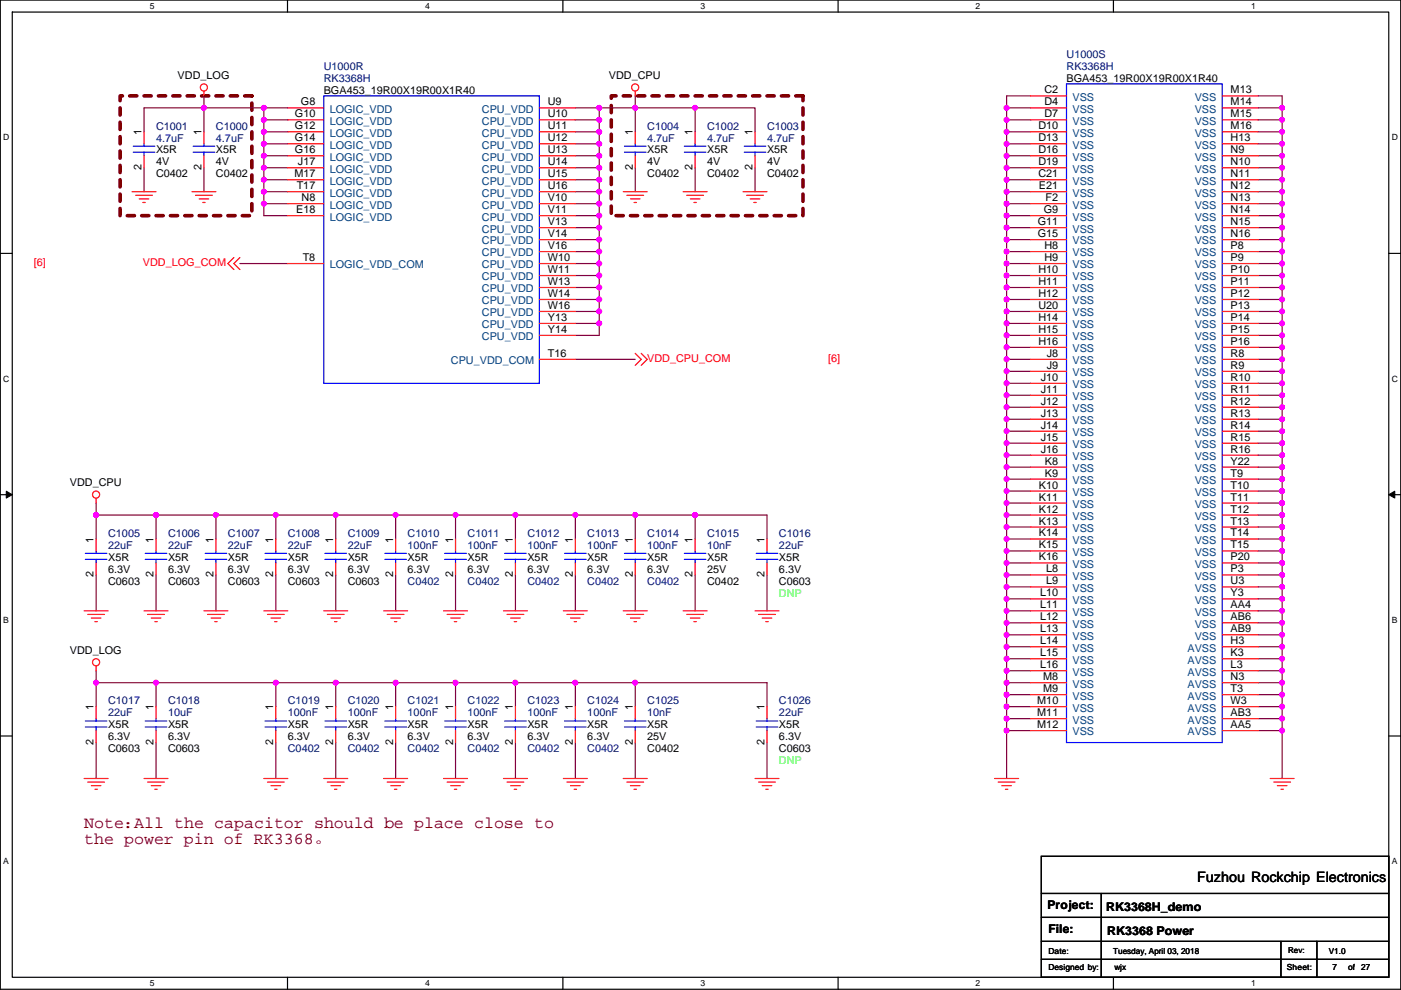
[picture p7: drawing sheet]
<svg xmlns="http://www.w3.org/2000/svg" width="297mm" height="210mm" viewBox="0 0 297 210" stroke-linecap="round" stroke-linejoin="round" font-family="sans-serif">
<path d="M.1 0h296.9v209.8h-296.9zM2.6 2.6h291.8v204.7h-291.8z" fill="none" stroke="#000" stroke-width=".25"/>
<g fill="#fff">
<path d="M31.8 .3h1v2h-1z"/>
<path d="M31.8 207.5h1v2.1h-1z"/>
</g>
<path d="M61 0v2.6M61 207.3v2.5" fill="none" stroke="#000" stroke-width=".25"/>
<g fill="#fff">
<path d="M90.1 .3h1v2h-1z"/>
<path d="M90.1 207.5h1v2.1h-1z"/>
</g>
<path d="M119.3 0v2.6M119.3 207.3v2.5" fill="none" stroke="#000" stroke-width=".25"/>
<g fill="#fff">
<path d="M148.5 .3h1v2h-1z"/>
<path d="M148.5 207.5h1v2.1h-1z"/>
</g>
<path d="M177.7 0v2.6M177.7 207.3v2.5" fill="none" stroke="#000" stroke-width=".25"/>
<g fill="#fff">
<path d="M206.9 .3h1v2h-1z"/>
<path d="M206.9 207.5h1v2.1h-1z"/>
</g>
<path d="M236.1 0v2.6M236.1 207.3v2.5" fill="none" stroke="#000" stroke-width=".25"/>
<g fill="#fff">
<path d="M265.2 .3h1v2h-1z"/>
<path d="M265.2 207.5h1v2.1h-1z"/>
<path d="M.7 28.2h1.3v2h-1.3z"/>
<path d="M295.1 28.2h1.3v2h-1.3z"/>
<path d="M.7 79.3h1.3v2.1h-1.3z"/>
<path d="M295.1 79.3h1.3v2.1h-1.3z"/>
</g>
<path d="M.1 53.7h2.5M294.4 53.7h2.6" fill="none" stroke="#000" stroke-width=".25"/>
<g fill="#fff">
<path d="M.7 130.5h1.2v2h-1.2z"/>
<path d="M295.1 130.5h1.2v2h-1.2z"/>
</g>
<path d="M.1 104.9h2.5M294.4 104.9h2.6" fill="none" stroke="#000" stroke-width=".25"/>
<path d="M1.3 104.2l1.3 .7-1.3 .7zM294.4 104.9l1.3-.7v1.4z" fill="#000" stroke="#000" stroke-width=".21"/>
<g fill="#fff">
<path d="M.7 181.7h1.2v2h-1.2z"/>
<path d="M295.1 181.7h1.2v2h-1.2z"/>
</g>
<path d="M.1 156.1h2.5M294.4 156.1h2.6M220.8 181.6h73.6v25.7h-73.6zM220.8 189.5h73.6M220.8 194.6h73.6M220.8 199.7h73.6M233.5 189.5v17.8M271.6 199.7v7.6M279.2 199.7v7.6M220.8 203.5h73.6" fill="none" stroke="#000" stroke-width=".25"/>
<path d="M25.5 20.3h27.9v25.4h-27.9zM129.6 20.3h40.6v25.4h-40.6z" fill="none" stroke="#800000" stroke-width=".76" stroke-dasharray="1.5 1.5"/>
<g fill="none" stroke="#800040" stroke-width=".25">
<path d="M30.5 35.6v5.1M43.2 20.3v7.7M43.2 35.6v5.1M55.9 25.4v2.6M55.9 35.6h5.1M55.9 22.9h5.1M55.9 25.4h5.1M55.9 28h5.1M55.9 30.5h5.1M55.9 33h5.1M55.9 38.1h5.1M55.9 30.5v2.5"/>
<path d="M55.9 33v2.6M55.9 25.4v-2.5h-25.4v5.1M55.9 28v2.5M55.9 38.1v2.6M55.9 35.6v2.5M122 28h5.1M122 30.5h5.1M122 33h5.1M122 35.6h5.1M122 22.9h5.1M122 38.1h5.1M122 25.4h5.1"/>
<path d="M127.1 25.4v2.6M127.1 22.9v2.5M127.1 35.6v2.5M127.1 38.1v5.1M127.1 28v7.6M127.1 22.9h7.6v5.1M134.7 35.6v5.1M134.7 20.3v2.6h12.7M147.4 22.9v5.1M147.4 35.6v5.1M147.4 22.9h12.7v5.1M160.1 35.6v5.1"/>
<path d="M213.4 28v2.5M213.4 30.5v2.5M213.4 38.1v2.6M213.4 30.5h5.1M213.4 22.9h5.1M213.4 25.4h5.1M213.4 28h5.1M213.4 33h5.1M213.4 38.1h5.1M213.4 33v2.6h5.1M213.4 22.9v2.5M213.4 25.4v2.6"/>
<path d="M213.4 35.6v2.5M218.5 20.3h-5.1v2.6M266.8 38.1h5v2.6M266.8 35.6h5M266.8 20.3h5v2.6M266.8 28h5M266.8 22.9h5M266.8 30.5h5v2.5M266.8 25.4h5M266.8 33h5M271.8 35.6v2.5M271.8 25.4v2.6"/>
<path d="M271.8 28v2.5M271.8 33v2.6M271.8 22.9v2.5M50.9 55.9h10.1M55.9 40.7h5.1M55.9 43.2h5.1M55.9 40.7v2.5M55.9 43.2v2.5h5.1M122 48.3h5.1M122 40.7h5.1M122 43.2h5.1M122 50.8h5.1"/>
<path d="M122 58.4h5.1M122 55.9h5.1M122 53.4h5.1M122 45.7h5.1M127.1 43.2v2.5M127.1 48.3v2.5M127.1 45.7v2.6M127.1 53.4v2.5M127.1 58.4v2.6M127.1 55.9v2.5M127.1 50.8v2.6M213.4 40.7h5.1"/>
<path d="M213.4 40.7v2.5M213.4 48.3v2.5M213.4 50.8v2.6M213.4 43.2v2.5M213.4 58.4v2.6M213.4 45.7v2.6M213.4 55.9v2.5M213.4 50.8h5.1M213.4 43.2h5.1M213.4 45.7h5.1M213.4 48.3h5.1M213.4 53.4h5.1"/>
<path d="M213.4 58.4h5.1M213.4 53.4v2.5h5.1M266.8 50.8h5M266.8 53.4h5M266.8 58.4h5M266.8 55.9h5M266.8 43.2h5M266.8 40.7h5M266.8 48.3h5M266.8 45.7h5M271.8 58.4v2.6M271.8 55.9v2.5"/>
<path d="M271.8 50.8v2.6M271.8 53.4v2.5M271.8 40.7v2.5M271.8 43.2v2.5M271.8 45.7v5.1M122 61h5.1M122 63.5h5.1M122 66.1h5.1M122 68.6h5.1M122 76.2h12.7M127.1 61v5.1M127.1 68.6v2.5h-5.1"/>
<path d="M127.1 66.1v2.5M213.4 71.1v2.6M213.4 78.8v2.5M213.4 76.2v2.6M213.4 73.7v2.5M213.4 61v2.5M213.4 68.6v2.5M213.4 63.5v2.6M213.4 71.1h5.1M213.4 73.7h5.1M213.4 78.8h5.1M213.4 76.2h5.1"/>
<path d="M213.4 63.5h5.1M213.4 61h5.1M213.4 66.1h5.1M213.4 68.6h5.1M213.4 66.1v2.5M266.8 78.8h5M266.8 66.1h5M266.8 63.5h5M266.8 71.1h5M266.8 73.7h5v2.5M266.8 68.6h5M266.8 76.2h5"/>
<path d="M266.8 61h5M271.8 78.8v2.5M271.8 63.5v2.6M271.8 68.6v2.5M271.8 71.1v2.6M271.8 66.1v2.5M271.8 76.2v2.6M271.8 61v2.5M213.4 94v2.5M213.4 81.3v2.5M213.4 88.9v2.6M213.4 94h5.1"/>
<path d="M213.4 81.3h5.1M213.4 83.8h5.1M213.4 86.4h5.1M213.4 88.9h5.1M213.4 91.5v2.5M213.4 99.1v2.5M213.4 96.5v2.6M213.4 83.8v5.1M213.4 91.5h5.1M213.4 99.1h5.1M213.4 96.5h5.1M266.8 94h5v2.5"/>
<path d="M266.8 96.5h5M266.8 99.1h5M266.8 86.4h5v2.5M266.8 81.3h5v2.5M266.8 88.9h5M266.8 83.8h5M266.8 91.5h5M271.8 96.5v2.6M271.8 99.1v5.1M271.8 83.8v2.6M271.8 91.5v2.5M271.8 88.9v2.6"/>
<path d="M20.4 106.7v2.5M20.4 109.2h12.7M20.4 109.2v5.1M33.1 109.2h12.7M33.1 109.2v5.1M45.8 109.2h12.7M45.8 109.2v5.1M58.5 109.2v5.1M58.5 109.2h12.7M71.2 109.2v5.1M71.2 109.2h12.7M83.9 109.2h12.7"/>
<path d="M83.9 109.2v5.1M96.6 109.2v5.1M96.6 109.2h12.7M109.3 109.2v5.1M109.3 109.2h12.7M122 109.2h12.7M122 109.2v5.1M134.7 109.2v5.1M134.7 109.2h12.7M147.4 109.2v5.1M147.4 109.2h15.2v5.1M213.4 101.6h5.1"/>
<path d="M213.4 104.2h5.1M213.4 106.7h5.1M213.4 109.2h5.1M213.4 111.8v2.5M213.4 119.4v2.5M213.4 116.9v2.5M213.4 114.3v2.6M213.4 101.6v2.6M213.4 109.2v2.6M213.4 106.7v2.5M213.4 104.2v2.5M213.4 111.8h5.1"/>
<path d="M213.4 114.3h5.1M213.4 119.4h5.1M213.4 116.9h5.1M266.8 109.2h5M266.8 111.8h5M266.8 116.9h5M266.8 114.3h5M266.8 119.4h5M266.8 101.6h5M266.8 104.2h5M266.8 106.7h5M271.8 116.9v2.5"/>
<path d="M271.8 114.3v2.6M271.8 109.2v2.6M271.8 119.4v2.5M271.8 111.8v2.5M271.8 104.2v2.5M271.8 106.7v2.5M20.4 121.9v7.7M33.1 121.9v7.7M45.8 121.9v7.7M58.5 121.9v7.7M71.2 121.9v7.7M83.9 121.9v7.7"/>
<path d="M96.6 121.9v7.7M109.3 121.9v7.7M122 121.9v7.7M134.7 121.9v7.7M147.4 121.9v7.7M162.6 121.9v7.7M213.4 137.2v2.5M213.4 139.7v2.6M213.4 139.7h5.1M213.4 134.6h5.1M213.4 137.2h5.1M213.4 132.1v2.5"/>
<path d="M213.4 132.1h5.1M213.4 134.6v2.6M213.4 121.9v2.6M213.4 129.6v2.5M213.4 127v2.6M213.4 124.5v2.5M213.4 121.9h5.1M213.4 124.5h5.1M213.4 127h5.1M213.4 129.6h5.1M266.8 139.7h5M266.8 132.1h5"/>
<path d="M266.8 137.2h5M266.8 129.6h5M266.8 134.6h5M266.8 121.9h5M266.8 124.5h5v2.5M266.8 127h5M271.8 139.7v2.6M271.8 127v2.6M271.8 132.1v2.5M271.8 129.6v2.5M271.8 134.6v2.6M271.8 137.2v2.5"/>
<path d="M271.8 121.9v2.6M20.4 157.5v7.6M20.4 142.3v2.5M20.4 144.8v5.1M20.4 144.8h12.7v5.1M33.1 157.5v7.6M33.1 144.8h25.4v5.1M58.5 157.5v7.6M58.5 144.8h12.7M71.2 144.8h25.4M71.2 157.5v7.6M71.2 144.8v5.1"/>
<path d="M83.9 157.5v7.6M83.9 144.8v5.1M96.6 157.5v7.6M96.6 144.8h12.7M96.6 144.8v5.1M109.3 157.5v7.6M109.3 144.8v5.1M109.3 144.8h12.7M122 144.8h12.7M122 144.8v5.1M122 157.5v7.6M134.7 157.5v7.6"/>
<path d="M134.7 144.8v5.1M134.7 144.8h27.9v5.1M162.6 157.5v7.6M213.4 142.3v2.5M213.4 155h5.1M213.4 142.3h5.1M213.4 149.9h5.1M213.4 147.3h5.1M213.4 155v10.1M213.4 147.3v2.6M213.4 152.4v2.6M213.4 149.9v2.5"/>
<path d="M213.4 144.8v2.5M213.4 152.4h5.1M213.4 144.8h5.1M266.8 142.3h5M266.8 147.3h5v2.6M266.8 149.9h5M266.8 144.8h5M266.8 152.4h5M266.8 155h5M271.8 152.4v2.6M271.8 144.8v2.5M271.8 142.3v2.5"/>
<path d="M271.8 149.9v2.5M271.8 155v10.1"/>
</g>
<g fill="#f0f" stroke="#f0f" stroke-width=".25">
<circle cx="55.9" cy="35.6" r=".5"/>
<circle cx="55.9" cy="22.9" r=".5"/>
<circle cx="55.9" cy="33" r=".5"/>
<circle cx="55.9" cy="38.1" r=".5"/>
<circle cx="127" cy="25.4" r=".5"/>
<circle cx="127" cy="43.2" r=".5"/>
<circle cx="127" cy="45.7" r=".5"/>
<circle cx="127" cy="50.8" r=".5"/>
<circle cx="127" cy="48.3" r=".5"/>
<circle cx="127" cy="33" r=".5"/>
<circle cx="127" cy="40.6" r=".5"/>
<circle cx="134.7" cy="22.9" r=".5"/>
<circle cx="127" cy="22.9" r=".5"/>
<circle cx="127" cy="38.1" r=".5"/>
<circle cx="127" cy="35.6" r=".5"/>
<circle cx="127" cy="30.5" r=".5"/>
<circle cx="127" cy="27.9" r=".5"/>
<circle cx="127" cy="55.9" r=".5"/>
<circle cx="127" cy="53.3" r=".5"/>
<circle cx="127" cy="58.4" r=".5"/>
<circle cx="127" cy="63.5" r=".5"/>
<circle cx="127" cy="61" r=".5"/>
<circle cx="127" cy="66" r=".5"/>
<circle cx="127" cy="68.6" r=".5"/>
<circle cx="55.9" cy="25.4" r=".5"/>
<circle cx="55.9" cy="30.5" r=".5"/>
<circle cx="55.9" cy="27.9" r=".5"/>
<circle cx="55.9" cy="40.6" r=".5"/>
<circle cx="55.9" cy="43.2" r=".5"/>
<circle cx="33.1" cy="109.2" r=".5"/>
<circle cx="45.8" cy="109.2" r=".5"/>
<circle cx="20.4" cy="144.8" r=".5"/>
<circle cx="96.6" cy="144.8" r=".5"/>
<circle cx="83.9" cy="144.8" r=".5"/>
<circle cx="71.2" cy="144.8" r=".5"/>
<circle cx="58.5" cy="144.8" r=".5"/>
<circle cx="33.1" cy="144.8" r=".5"/>
<circle cx="20.4" cy="109.2" r=".5"/>
<circle cx="122" cy="109.2" r=".5"/>
<circle cx="109.3" cy="109.2" r=".5"/>
<circle cx="134.7" cy="109.2" r=".5"/>
<circle cx="96.6" cy="109.2" r=".5"/>
<circle cx="213.4" cy="154.9" r=".5"/>
<circle cx="271.8" cy="142.2" r=".5"/>
<circle cx="271.8" cy="144.8" r=".5"/>
<circle cx="271.8" cy="147.3" r=".5"/>
<circle cx="271.8" cy="149.9" r=".5"/>
<circle cx="271.8" cy="152.4" r=".5"/>
<circle cx="271.8" cy="154.9" r=".5"/>
<circle cx="213.4" cy="134.6" r=".5"/>
<circle cx="213.4" cy="132.1" r=".5"/>
<circle cx="213.4" cy="144.8" r=".5"/>
<circle cx="213.4" cy="137.2" r=".5"/>
<circle cx="213.4" cy="142.2" r=".5"/>
<circle cx="213.4" cy="139.7" r=".5"/>
<circle cx="213.4" cy="152.4" r=".5"/>
<circle cx="213.4" cy="149.9" r=".5"/>
<circle cx="213.4" cy="147.3" r=".5"/>
<circle cx="271.8" cy="127" r=".5"/>
<circle cx="271.8" cy="134.6" r=".5"/>
<circle cx="271.8" cy="132.1" r=".5"/>
<circle cx="271.8" cy="137.2" r=".5"/>
<circle cx="271.8" cy="129.5" r=".5"/>
<circle cx="271.8" cy="139.7" r=".5"/>
<circle cx="271.8" cy="116.8" r=".5"/>
<circle cx="271.8" cy="111.8" r=".5"/>
<circle cx="271.8" cy="114.3" r=".5"/>
<circle cx="271.8" cy="119.4" r=".5"/>
<circle cx="271.8" cy="124.5" r=".5"/>
<circle cx="271.8" cy="121.9" r=".5"/>
<circle cx="271.8" cy="96.5" r=".5"/>
<circle cx="271.8" cy="101.6" r=".5"/>
<circle cx="271.8" cy="99.1" r=".5"/>
<circle cx="271.8" cy="104.1" r=".5"/>
<circle cx="271.8" cy="81.3" r=".5"/>
<circle cx="271.8" cy="78.7" r=".5"/>
<circle cx="271.8" cy="109.2" r=".5"/>
<circle cx="271.8" cy="106.7" r=".5"/>
<circle cx="271.8" cy="86.4" r=".5"/>
<circle cx="271.8" cy="83.8" r=".5"/>
<circle cx="271.8" cy="63.5" r=".5"/>
<circle cx="271.8" cy="94" r=".5"/>
<circle cx="271.8" cy="91.4" r=".5"/>
<circle cx="271.8" cy="88.9" r=".5"/>
<circle cx="271.8" cy="71.1" r=".5"/>
<circle cx="271.8" cy="73.7" r=".5"/>
<circle cx="271.8" cy="68.6" r=".5"/>
<circle cx="271.8" cy="66" r=".5"/>
<circle cx="271.8" cy="76.2" r=".5"/>
<circle cx="271.8" cy="58.4" r=".5"/>
<circle cx="271.8" cy="50.8" r=".5"/>
<circle cx="271.8" cy="61" r=".5"/>
<circle cx="271.8" cy="55.9" r=".5"/>
<circle cx="271.8" cy="53.3" r=".5"/>
<circle cx="271.8" cy="38.1" r=".5"/>
<circle cx="271.8" cy="35.6" r=".5"/>
<circle cx="271.8" cy="48.3" r=".5"/>
<circle cx="271.8" cy="43.2" r=".5"/>
<circle cx="271.8" cy="40.6" r=".5"/>
<circle cx="271.8" cy="45.7" r=".5"/>
<circle cx="271.8" cy="30.5" r=".5"/>
<circle cx="271.8" cy="27.9" r=".5"/>
<circle cx="271.8" cy="22.9" r=".5"/>
<circle cx="271.8" cy="33" r=".5"/>
<circle cx="271.8" cy="25.4" r=".5"/>
<circle cx="213.4" cy="121.9" r=".5"/>
<circle cx="213.4" cy="119.4" r=".5"/>
<circle cx="213.4" cy="116.8" r=".5"/>
<circle cx="213.4" cy="124.5" r=".5"/>
<circle cx="213.4" cy="114.3" r=".5"/>
<circle cx="213.4" cy="129.5" r=".5"/>
<circle cx="213.4" cy="127" r=".5"/>
<circle cx="213.4" cy="91.4" r=".5"/>
<circle cx="213.4" cy="101.6" r=".5"/>
<circle cx="213.4" cy="99.1" r=".5"/>
<circle cx="213.4" cy="111.8" r=".5"/>
<circle cx="213.4" cy="96.5" r=".5"/>
<circle cx="213.4" cy="94" r=".5"/>
<circle cx="213.4" cy="109.2" r=".5"/>
<circle cx="213.4" cy="106.7" r=".5"/>
<circle cx="213.4" cy="104.1" r=".5"/>
<circle cx="213.4" cy="71.1" r=".5"/>
<circle cx="213.4" cy="73.7" r=".5"/>
<circle cx="213.4" cy="81.3" r=".5"/>
<circle cx="213.4" cy="78.7" r=".5"/>
<circle cx="213.4" cy="88.9" r=".5"/>
<circle cx="213.4" cy="76.2" r=".5"/>
<circle cx="213.4" cy="86.4" r=".5"/>
<circle cx="213.4" cy="83.8" r=".5"/>
<circle cx="213.4" cy="68.6" r=".5"/>
<circle cx="213.4" cy="66" r=".5"/>
<circle cx="213.4" cy="63.5" r=".5"/>
<circle cx="213.4" cy="43.2" r=".5"/>
<circle cx="213.4" cy="40.6" r=".5"/>
<circle cx="213.4" cy="45.7" r=".5"/>
<circle cx="213.4" cy="48.3" r=".5"/>
<circle cx="213.4" cy="50.8" r=".5"/>
<circle cx="213.4" cy="61" r=".5"/>
<circle cx="213.4" cy="55.9" r=".5"/>
<circle cx="213.4" cy="53.3" r=".5"/>
<circle cx="213.4" cy="58.4" r=".5"/>
<circle cx="213.4" cy="30.5" r=".5"/>
<circle cx="213.4" cy="27.9" r=".5"/>
<circle cx="213.4" cy="33" r=".5"/>
<circle cx="213.4" cy="22.9" r=".5"/>
<circle cx="213.4" cy="38.1" r=".5"/>
<circle cx="213.4" cy="25.4" r=".5"/>
<circle cx="213.4" cy="35.6" r=".5"/>
<circle cx="147.4" cy="22.9" r=".5"/>
<circle cx="43.2" cy="22.9" r=".5"/>
<circle cx="58.5" cy="109.2" r=".5"/>
<circle cx="122" cy="144.8" r=".5"/>
<circle cx="109.3" cy="144.8" r=".5"/>
<circle cx="83.9" cy="109.2" r=".5"/>
<circle cx="71.2" cy="109.2" r=".5"/>
<circle cx="147.4" cy="109.2" r=".5"/>
<circle cx="134.7" cy="144.8" r=".5"/>
</g>
<g fill="none" stroke="#f00" stroke-width=".25">
<path d="M43.2 19.3v1M134.7 19.3v1M30.5 28v2.5M30.5 33v2.6M43.2 28v2.5M43.2 33v2.6M61 22.9h7.6M61 25.4h7.6M61 28h7.6M61 30.5h7.6M61 33h7.6M61 35.6h7.6"/>
<path d="M61 38.1h7.6M114.4 22.9h7.6M114.4 25.4h7.6M114.4 28h7.6M114.4 30.5h7.6M114.4 33h7.6M114.4 35.6h7.6M114.4 38.1h7.6M134.7 28v2.5M134.7 33v2.6M147.4 28v2.5M147.4 33v2.6"/>
<path d="M160.1 28v2.5M160.1 33v2.6M218.5 20.3h7.6M218.5 22.9h7.6M218.5 25.4h7.6M218.5 28h7.6M218.5 30.5h7.6M218.5 33h7.6M218.5 35.6h7.6M218.5 38.1h7.6M259.1 20.3h7.7M259.1 22.9h7.7"/>
<path d="M259.1 25.4h7.7M259.1 30.5h7.7M259.1 28h7.7M259.1 38.1h7.7M259.1 35.6h7.7M259.1 33h7.7M28 40.7h5.1M28.8 41.4h3.5M29.5 42.2h2.1M30.3 42.9h.5M40.7 40.7h5.1M41.5 41.4h3.5"/>
<path d="M42.2 42.2h2.1M43 42.9h.5M49.6 54.6l-1.3 1.3 1.3 1.3M50.9 54.6l-1.3 1.3 1.3 1.3M61 40.7h7.6M61 43.2h7.6M61 45.7h7.6M61 55.9h7.6M114.4 40.7h7.6M114.4 43.2h7.6M114.4 45.7h7.6M114.4 48.3h7.6"/>
<path d="M114.4 50.8h7.6M114.4 53.4h7.6M114.4 55.9h7.6M114.4 58.4h7.6M132.1 40.7h5.1M132.9 41.4h3.6M133.7 42.2h2M134.4 42.9h.5M144.8 40.7h5.1M145.6 41.4h3.6M146.4 42.2h2M147.1 42.9h.5"/>
<path d="M157.5 40.7h5.1M158.3 41.4h3.6M159.1 42.2h2M159.8 42.9h.5M218.5 40.7h7.6M218.5 43.2h7.6M218.5 45.7h7.6M218.5 48.3h7.6M218.5 50.8h7.6M218.5 53.4h7.6M218.5 55.9h7.6M218.5 58.4h7.6"/>
<path d="M259.1 58.4h7.7M259.1 55.9h7.7M259.1 53.4h7.7M259.1 50.8h7.7M259.1 48.3h7.7M259.1 45.7h7.7M259.1 43.2h7.7M259.1 40.7h7.7M114.4 76.2h7.6M114.4 61h7.6M114.4 63.5h7.6M114.4 66.1h7.6"/>
<path d="M114.4 68.6h7.6M114.4 71.1h7.6M134.7 75l1.3 1.2-1.3 1.3M136 75l1.2 1.2-1.2 1.3M218.5 61h7.6M218.5 63.5h7.6M218.5 66.1h7.6M218.5 68.6h7.6M218.5 71.1h7.6M218.5 73.7h7.6M218.5 76.2h7.6M218.5 78.8h7.6"/>
<path d="M259.1 78.8h7.7M259.1 76.2h7.7M259.1 73.7h7.7M259.1 71.1h7.7M259.1 68.6h7.7M259.1 66.1h7.7M259.1 63.5h7.7M259.1 61h7.7M218.5 81.3h7.6M218.5 83.8h7.6M218.5 86.4h7.6M218.5 88.9h7.6"/>
<path d="M218.5 91.5h7.6M218.5 94h7.6M218.5 96.5h7.6M218.5 99.1h7.6M259.1 99.1h7.7M259.1 96.5h7.7M259.1 94h7.7M259.1 91.5h7.7M259.1 88.9h7.7M259.1 86.4h7.7M259.1 83.8h7.7M259.1 81.3h7.7"/>
<path d="M20.4 114.3v2.6M20.4 119.4v2.5M20.4 105.7v1M33.1 114.3v2.6M33.1 119.4v2.5M45.8 114.3v2.6M45.8 119.4v2.5M58.5 114.3v2.6M58.5 119.4v2.5M71.2 114.3v2.6M71.2 119.4v2.5M83.9 114.3v2.6"/>
<path d="M83.9 119.4v2.5M96.6 114.3v2.6M96.6 119.4v2.5M109.3 114.3v2.6M109.3 119.4v2.5M122 114.3v2.6M122 119.4v2.5M134.7 114.3v2.6M134.7 119.4v2.5M147.4 114.3v2.6M147.4 119.4v2.5M162.6 114.3v2.6"/>
<path d="M162.6 119.4v2.5M218.5 101.6h7.6M218.5 104.2h7.6M218.5 106.7h7.6M218.5 109.2h7.6M218.5 111.8h7.6M218.5 114.3h7.6M218.5 116.9h7.6M218.5 119.4h7.6M259.1 119.4h7.7M259.1 116.9h7.7M259.1 114.3h7.7"/>
<path d="M259.1 111.8h7.7M259.1 109.2h7.7M259.1 106.7h7.7M259.1 104.2h7.7M259.1 101.6h7.7M17.8 129.6h5.1M18.6 130.3h3.6M19.4 131.1h2M20.1 131.8h.5M30.5 129.6h5.1M31.3 130.3h3.6M32.1 131.1h2"/>
<path d="M32.8 131.8h.5M43.2 129.6h5.1M44 130.3h3.6M44.8 131.1h2M45.5 131.8h.5M55.9 129.6h5.1M56.7 130.3h3.6M57.5 131.1h2M58.2 131.8h.5M68.6 129.6h5.1M69.4 130.3h3.6M70.2 131.1h2"/>
<path d="M70.9 131.8h.5M81.3 129.6h5.1M82.1 130.3h3.6M82.9 131.1h2M83.6 131.8h.5M94 129.6h5.1M94.8 130.3h3.6M95.6 131.1h2M96.3 131.8h.5M106.7 129.6h5.1M107.5 130.3h3.6M108.3 131.1h2"/>
<path d="M109 131.8h.5M119.4 129.6h5.1M120.2 130.3h3.6M121 131.1h2M121.7 131.8h.5M132.1 129.6h5.1M132.9 130.3h3.6M133.7 131.1h2M134.4 131.8h.5M144.8 129.6h5.1M145.6 130.3h3.6M146.4 131.1h2"/>
<path d="M147.1 131.8h.5M160.1 129.6h5.1M160.8 130.3h3.6M161.6 131.1h2M162.4 131.8h.5M218.5 121.9h7.6M218.5 124.5h7.6M218.5 127h7.6M218.5 129.6h7.6M218.5 132.1h7.6M218.5 134.6h7.6M218.5 137.2h7.6"/>
<path d="M218.5 139.7h7.6M259.1 134.6h7.7M259.1 132.1h7.7M259.1 129.6h7.7M259.1 127h7.7M259.1 124.5h7.7M259.1 121.9h7.7M259.1 137.2h7.7M259.1 139.7h7.7M20.4 149.9v2.5M20.4 155v2.5M20.4 141.2v1.1"/>
<path d="M33.1 149.9v2.5M33.1 155v2.5M58.5 149.9v2.5M58.5 155v2.5M71.2 149.9v2.5M71.2 155v2.5M83.9 149.9v2.5M83.9 155v2.5M96.6 149.9v2.5M96.6 155v2.5M109.3 149.9v2.5M109.3 155v2.5"/>
<path d="M122 149.9v2.5M122 155v2.5M134.7 149.9v2.5M134.7 155v2.5M162.6 149.9v2.5M162.6 155v2.5M218.5 142.3h7.6M218.5 144.8h7.6M218.5 147.3h7.6M218.5 149.9h7.6M218.5 152.4h7.6M218.5 155h7.6"/>
<path d="M259.1 142.3h7.7M259.1 144.8h7.7M259.1 147.3h7.7M259.1 149.9h7.7M259.1 152.4h7.7M259.1 155h7.7M17.8 165.1h5.1M18.6 165.9h3.6M19.4 166.6h2M20.1 167.4h.5M30.5 165.1h5.1M31.3 165.9h3.6"/>
<path d="M32.1 166.6h2M32.8 167.4h.5M55.9 165.1h5.1M56.7 165.9h3.6M57.5 166.6h2M58.2 167.4h.5M68.6 165.1h5.1M69.4 165.9h3.6M70.2 166.6h2M70.9 167.4h.5M81.3 165.1h5.1M82.1 165.9h3.6"/>
<path d="M82.9 166.6h2M83.6 167.4h.5M94 165.1h5.1M94.8 165.9h3.6M95.6 166.6h2M96.3 167.4h.5M106.7 165.1h5.1M107.5 165.9h3.6M108.3 166.6h2M109 167.4h.5M119.4 165.1h5.1M120.2 165.9h3.6"/>
<path d="M121 166.6h2M121.7 167.4h.5M132.1 165.1h5.1M132.9 165.9h3.6M133.7 166.6h2M134.4 167.4h.5M160.1 165.1h5.1M160.8 165.9h3.6M161.6 166.6h2M162.4 167.4h.5M210.9 165.1h5.1M211.6 165.9h3.6"/>
<path d="M212.4 166.6h2M213.2 167.4h.5M269.3 165.1h5.1M270.1 165.9h3.5M270.8 166.6h2.1M271.6 167.4h.5"/>
<circle cx="43.2" cy="18.5" r=".76"/>
<circle cx="134.7" cy="18.5" r=".76"/>
<circle cx="20.4" cy="104.9" r=".76"/>
<circle cx="20.4" cy="140.5" r=".76"/>
</g>
<g fill="none" stroke="#00f" stroke-width=".25">
<path d="M226.1 17.8h33v139.7h-33zM28.3 32.3h4.5M28.3 31h4.5M30.5 30.5v.5M30.5 32.3v.7M41 32.3h4.5M41 31h4.5M43.2 32.3v.7M43.2 30.5v.5M68.6 20.3h45.8v61h-45.8zM132.4 32.3h4.6M132.4 31h4.6"/>
<path d="M134.7 30.5v.5M134.7 32.3v.7M145.1 32.3h4.6M145.1 31h4.6M147.4 30.5v.5M147.4 32.3v.7M157.8 32.3h4.6M157.8 31h4.6M160.1 30.5v.5M160.1 32.3v.7M18.1 118.6h4.6M18.1 117.4h4.6"/>
<path d="M20.4 116.9v.5M20.4 118.6v.8M30.8 118.6h4.6M30.8 117.4h4.6M33.1 116.9v.5M33.1 118.6v.8M43.5 118.6h4.6M43.5 117.4h4.6M45.8 116.9v.5M45.8 118.6v.8M56.2 118.6h4.6M56.2 117.4h4.6"/>
<path d="M58.5 116.9v.5M58.5 118.6v.8M68.9 118.6h4.6M68.9 117.4h4.6M71.2 116.9v.5M71.2 118.6v.8M81.6 118.6h4.6M81.6 117.4h4.6M83.9 116.9v.5M83.9 118.6v.8M94.3 118.6h4.6M94.3 117.4h4.6"/>
<path d="M96.6 116.9v.5M96.6 118.6v.8M107 118.6h4.6M107 117.4h4.6M109.3 116.9v.5M109.3 118.6v.8M119.7 118.6h4.6M119.7 117.4h4.6M122 116.9v.5M122 118.6v.8M132.4 118.6h4.6M132.4 117.4h4.6"/>
<path d="M134.7 116.9v.5M134.7 118.6v.8M145.1 118.6h4.6M145.1 117.4h4.6M147.4 116.9v.5M147.4 118.6v.8M160.3 118.6h4.6M160.3 117.4h4.6M162.6 116.9v.5M162.6 118.6v.8M18.1 154.2h4.6M18.1 152.9h4.6"/>
<path d="M20.4 152.4v.5M20.4 154.2v.8M30.8 154.2h4.6M30.8 152.9h4.6M33.1 152.4v.5M33.1 154.2v.8M56.2 154.2h4.6M56.2 152.9h4.6M58.5 152.4v.5M58.5 154.2v.8M68.9 154.2h4.6M68.9 152.9h4.6"/>
<path d="M71.2 152.4v.5M71.2 154.2v.8M81.6 154.2h4.6M81.6 152.9h4.6M83.9 152.4v.5M83.9 154.2v.8M94.3 154.2h4.6M94.3 152.9h4.6M96.6 152.4v.5M96.6 154.2v.8M107 154.2h4.6M107 152.9h4.6"/>
<path d="M109.3 152.4v.5M109.3 154.2v.8M119.7 154.2h4.6M119.7 152.9h4.6M122 152.4v.5M122 154.2v.8M132.4 154.2h4.6M132.4 152.9h4.6M134.7 152.4v.5M134.7 154.2v.8M160.3 154.2h4.6M160.3 152.9h4.6"/>
<path d="M162.6 152.4v.5M162.6 154.2v.8"/>
</g>
<g font-size="3.5" fill="#800000">
<text x="17.8" y="175.6">Note：</text>
<text x="17.8" y="179.1">the power pin of RK3368。</text>
<text x="28.4" y="175.6">All the capacitor should be place close to</text>
</g>
<text font-size="3" x="253.8" y="187.2">Fuzhou Rockchip Electronics</text>
<g font-size="2.5">
<text x="222.1" y="192.9">Project:</text>
<text x="222.3" y="198">File:</text>
<text x="234.5" y="193.1">RK3368H_demo</text>
<text x="234.8" y="198.2">RK3368 Power</text>
</g>
<g font-size="2.3">
<text x="37.7" y="16.8">VDD_LOG</text>
<text x="129.1" y="16.8">VDD_CPU</text>
<text x="226.1" y="17.3">BGA453_19R00X19R00X1R40</text>
<text x="63.8" y="22.4">G8</text>
<text x="68.6" y="19.9">BGA453_19R00X19R00X1R40</text>
<text x="116.1" y="22.4">U9</text>
<text x="221.4" y="19.8">C2</text>
<text x="221.4" y="22.4">D4</text>
<text x="260.9" y="19.8">M13</text>
<text x="260.9" y="22.4">M14</text>
<text x="30" y="28.7" transform="rotate(-90 30 28.7)">1</text>
<text x="42.7" y="28.7" transform="rotate(-90 42.7 28.7)">1</text>
<text x="62.5" y="24.9">G10</text>
<text x="62.5" y="27.4">G12</text>
<text x="62.5" y="30">G14</text>
<text x="116.1" y="24.9">U10</text>
<text x="116.1" y="27.4">U11</text>
<text x="116.1" y="30">U12</text>
<text x="134.2" y="28.7" transform="rotate(-90 134.2 28.7)">1</text>
<text x="146.9" y="28.7" transform="rotate(-90 146.9 28.7)">1</text>
<text x="159.6" y="28.7" transform="rotate(-90 159.6 28.7)">1</text>
<text x="220.2" y="27.4">D10</text>
<text x="220.2" y="30">D13</text>
<text x="221.4" y="24.9">D7</text>
<text x="260.9" y="24.9">M15</text>
<text x="260.9" y="30">H13</text>
<text x="260.9" y="27.4">M16</text>
<text x="33.1" y="32.6">X5R</text>
<text x="33.1" y="35.1">4V</text>
<text x="45.8" y="32.6">X5R</text>
<text x="45.8" y="35.1">4V</text>
<text x="62.5" y="32.5">G16</text>
<text x="63.2" y="35.1">J17</text>
<text x="116.1" y="32.5">U13</text>
<text x="116.1" y="35.1">U14</text>
<text x="137.2" y="32.6">X5R</text>
<text x="137.2" y="35.1">4V</text>
<text x="149.9" y="32.6">X5R</text>
<text x="149.9" y="35.1">4V</text>
<text x="162.6" y="32.6">X5R</text>
<text x="162.6" y="35.1">4V</text>
<text x="220.2" y="32.5">D16</text>
<text x="220.2" y="35.1">D19</text>
<text x="260.9" y="35.1">N10</text>
<text x="260.9" y="32.5">N9</text>
<text x="30" y="36.1" transform="rotate(-90 30 36.1)">2</text>
<text x="33.1" y="37.6">C0402</text>
<text x="42.7" y="36.1" transform="rotate(-90 42.7 36.1)">2</text>
<text x="45.8" y="37.6">C0402</text>
<text x="62.4" y="37.6">M17</text>
<text x="62.9" y="40.1">T17</text>
<text x="116.1" y="37.6">U15</text>
<text x="116.1" y="40.1">U16</text>
<text x="134.2" y="36.1" transform="rotate(-90 134.2 36.1)">2</text>
<text x="137.2" y="37.6">C0402</text>
<text x="146.9" y="36.1" transform="rotate(-90 146.9 36.1)">2</text>
<text x="149.9" y="37.6">C0402</text>
<text x="159.6" y="36.1" transform="rotate(-90 159.6 36.1)">2</text>
<text x="162.6" y="37.6">C0402</text>
<text x="220.2" y="37.6">C21</text>
<text x="220.3" y="40.1">E21</text>
<text x="260.9" y="40.1">N12</text>
<text x="260.9" y="37.6">N11</text>
<text x="62.8" y="45.2">E18</text>
<text x="63.9" y="42.7">N8</text>
<text x="116.1" y="42.7">V10</text>
<text x="116.1" y="45.2">V11</text>
<text x="116.1" y="47.8">V13</text>
<text x="220" y="47.8">G11</text>
<text x="221.3" y="45.2">G9</text>
<text x="221.7" y="42.7">F2</text>
<text x="260.9" y="47.8">N15</text>
<text x="260.9" y="45.2">N14</text>
<text x="260.9" y="42.7">N13</text>
<text x="116.1" y="50.3">V14</text>
<text x="116.1" y="52.8">V16</text>
<text x="220" y="50.3">G15</text>
<text x="221.4" y="52.8">H8</text>
<text x="260.9" y="52.8">P8</text>
<text x="260.9" y="50.3">N16</text>
<text x="64.2" y="55.4">T8</text>
<text x="116.1" y="55.4">W10</text>
<text x="116.1" y="57.9">W11</text>
<text x="220.2" y="57.9">H10</text>
<text x="221.4" y="55.4">H9</text>
<text x="260.9" y="57.9">P10</text>
<text x="260.9" y="55.4">P9</text>
<text x="116.1" y="60.5">W13</text>
<text x="116.1" y="63">W14</text>
<text x="116.1" y="65.5">W16</text>
<text x="220.2" y="60.5">H11</text>
<text x="220.2" y="63">H12</text>
<text x="220.2" y="65.5">U20</text>
<text x="260.9" y="65.5">P13</text>
<text x="260.9" y="63">P12</text>
<text x="260.9" y="60.5">P11</text>
<text x="116.1" y="68.1">Y13</text>
<text x="116.1" y="70.6">Y14</text>
<text x="220.2" y="68.1">H14</text>
<text x="220.2" y="70.6">H15</text>
<text x="260.9" y="70.6">P15</text>
<text x="260.9" y="68.1">P14</text>
<text x="116.1" y="75.7">T16</text>
<text x="220.2" y="73.2">H16</text>
<text x="221.9" y="75.7">J8</text>
<text x="260.9" y="75.7">R8</text>
<text x="260.9" y="73.2">P16</text>
<text x="220.7" y="80.8">J10</text>
<text x="220.7" y="83.3">J11</text>
<text x="221.9" y="78.2">J9</text>
<text x="260.9" y="83.3">R11</text>
<text x="260.9" y="80.8">R10</text>
<text x="260.9" y="78.2">R9</text>
<text x="220.7" y="85.9">J12</text>
<text x="220.7" y="88.4">J13</text>
<text x="260.9" y="88.4">R13</text>
<text x="260.9" y="85.9">R12</text>
<text x="220.7" y="90.9">J14</text>
<text x="220.7" y="93.5">J15</text>
<text x="260.9" y="93.5">R15</text>
<text x="260.9" y="90.9">R14</text>
<text x="220.7" y="96">J16</text>
<text x="221.5" y="98.6">K8</text>
<text x="221.5" y="101.1">K9</text>
<text x="260.9" y="101.1">T9</text>
<text x="260.9" y="98.6">Y22</text>
<text x="260.9" y="96">R16</text>
<text x="14.8" y="103.2">VDD_CPU</text>
<text x="220.3" y="103.6">K10</text>
<text x="220.3" y="106.2">K11</text>
<text x="260.9" y="106.2">T11</text>
<text x="260.9" y="103.6">T10</text>
<text x="220.3" y="108.7">K12</text>
<text x="220.3" y="111.3">K13</text>
<text x="220.3" y="113.8">K14</text>
<text x="260.9" y="113.8">T14</text>
<text x="260.9" y="111.3">T13</text>
<text x="260.9" y="108.7">T12</text>
<text x="19.9" y="115.1" transform="rotate(-90 19.9 115.1)">1</text>
<text x="22.9" y="118.9">X5R</text>
<text x="32.6" y="115.1" transform="rotate(-90 32.6 115.1)">1</text>
<text x="35.6" y="118.9">X5R</text>
<text x="45.3" y="115.1" transform="rotate(-90 45.3 115.1)">1</text>
<text x="48.3" y="118.9">X5R</text>
<text x="58" y="115.1" transform="rotate(-90 58 115.1)">1</text>
<text x="61" y="118.9">X5R</text>
<text x="70.7" y="115.1" transform="rotate(-90 70.7 115.1)">1</text>
<text x="73.7" y="118.9">X5R</text>
<text x="83.4" y="115.1" transform="rotate(-90 83.4 115.1)">1</text>
<text x="86.4" y="118.9">X5R</text>
<text x="96.1" y="115.1" transform="rotate(-90 96.1 115.1)">1</text>
<text x="99.1" y="118.9">X5R</text>
<text x="108.8" y="115.1" transform="rotate(-90 108.8 115.1)">1</text>
<text x="111.8" y="118.9">X5R</text>
<text x="121.5" y="115.1" transform="rotate(-90 121.5 115.1)">1</text>
<text x="124.5" y="118.9">X5R</text>
<text x="134.2" y="115.1" transform="rotate(-90 134.2 115.1)">1</text>
<text x="137.2" y="118.9">X5R</text>
<text x="146.9" y="115.1" transform="rotate(-90 146.9 115.1)">1</text>
<text x="149.9" y="118.9">X5R</text>
<text x="162.1" y="115.1" transform="rotate(-90 162.1 115.1)">1</text>
<text x="165.2" y="118.9">X5R</text>
<text x="220.3" y="116.3">K15</text>
<text x="220.3" y="118.9">K16</text>
<text x="260.9" y="118.9">P20</text>
<text x="260.9" y="116.3">T15</text>
<text x="19.9" y="122.5" transform="rotate(-90 19.9 122.5)">2</text>
<text x="22.9" y="124">C0603</text>
<text x="22.9" y="121.5">6.3V</text>
<text x="32.6" y="122.5" transform="rotate(-90 32.6 122.5)">2</text>
<text x="35.6" y="124">C0603</text>
<text x="35.6" y="121.5">6.3V</text>
<text x="45.3" y="122.5" transform="rotate(-90 45.3 122.5)">2</text>
<text x="48.3" y="124">C0603</text>
<text x="48.3" y="121.5">6.3V</text>
<text x="58" y="122.5" transform="rotate(-90 58 122.5)">2</text>
<text x="61" y="124">C0603</text>
<text x="61" y="121.5">6.3V</text>
<text x="70.7" y="122.5" transform="rotate(-90 70.7 122.5)">2</text>
<text x="73.7" y="124">C0603</text>
<text x="73.7" y="121.5">6.3V</text>
<text x="83.4" y="122.5" transform="rotate(-90 83.4 122.5)">2</text>
<text x="86.4" y="121.5">6.3V</text>
<text x="96.1" y="122.5" transform="rotate(-90 96.1 122.5)">2</text>
<text x="99.1" y="121.5">6.3V</text>
<text x="108.8" y="122.5" transform="rotate(-90 108.8 122.5)">2</text>
<text x="111.8" y="121.5">6.3V</text>
<text x="121.5" y="122.5" transform="rotate(-90 121.5 122.5)">2</text>
<text x="124.5" y="121.5">6.3V</text>
<text x="134.2" y="122.5" transform="rotate(-90 134.2 122.5)">2</text>
<text x="137.2" y="121.5">6.3V</text>
<text x="146.9" y="122.5" transform="rotate(-90 146.9 122.5)">2</text>
<text x="149.9" y="124">C0402</text>
<text x="149.9" y="121.5">25V</text>
<text x="162.1" y="122.5" transform="rotate(-90 162.1 122.5)">2</text>
<text x="165.2" y="124">C0603</text>
<text x="165.2" y="121.5">6.3V</text>
<text x="221.8" y="121.4">L8</text>
<text x="221.8" y="124">L9</text>
<text x="260.9" y="124">U3</text>
<text x="260.9" y="121.4">P3</text>
<text x="220.5" y="126.5">L10</text>
<text x="220.5" y="129">L11</text>
<text x="220.5" y="131.6">L12</text>
<text x="260.9" y="131.6">AB6</text>
<text x="260.9" y="129">AA4</text>
<text x="260.9" y="126.5">Y3</text>
<text x="220.5" y="134.1">L13</text>
<text x="220.5" y="136.7">L14</text>
<text x="260.9" y="136.7">H3</text>
<text x="260.9" y="134.1">AB9</text>
<text x="14.8" y="138.7">VDD_LOG</text>
<text x="220.5" y="139.2">L15</text>
<text x="220.5" y="141.7">L16</text>
<text x="260.9" y="139.2">K3</text>
<text x="260.9" y="141.7">L3</text>
<text x="219.9" y="149.4">M10</text>
<text x="221.2" y="144.3">M8</text>
<text x="221.2" y="146.8">M9</text>
<text x="260.9" y="144.3">N3</text>
<text x="260.9" y="146.8">T3</text>
<text x="260.9" y="149.4">W3</text>
<text x="19.9" y="150.6" transform="rotate(-90 19.9 150.6)">1</text>
<text x="22.9" y="154.5">X5R</text>
<text x="32.6" y="150.6" transform="rotate(-90 32.6 150.6)">1</text>
<text x="35.6" y="154.5">X5R</text>
<text x="58" y="150.6" transform="rotate(-90 58 150.6)">1</text>
<text x="61" y="154.5">X5R</text>
<text x="70.7" y="150.6" transform="rotate(-90 70.7 150.6)">1</text>
<text x="73.7" y="154.5">X5R</text>
<text x="83.4" y="150.6" transform="rotate(-90 83.4 150.6)">1</text>
<text x="86.4" y="154.5">X5R</text>
<text x="96.1" y="150.6" transform="rotate(-90 96.1 150.6)">1</text>
<text x="99.1" y="154.5">X5R</text>
<text x="108.8" y="150.6" transform="rotate(-90 108.8 150.6)">1</text>
<text x="111.8" y="154.5">X5R</text>
<text x="121.5" y="150.6" transform="rotate(-90 121.5 150.6)">1</text>
<text x="124.5" y="154.5">X5R</text>
<text x="134.2" y="150.6" transform="rotate(-90 134.2 150.6)">1</text>
<text x="137.2" y="154.5">X5R</text>
<text x="162.1" y="150.6" transform="rotate(-90 162.1 150.6)">1</text>
<text x="165.2" y="154.5">X5R</text>
<text x="219.9" y="151.9">M11</text>
<text x="219.9" y="154.4">M12</text>
<text x="260.9" y="151.9">AB3</text>
<text x="260.9" y="154.4">AA5</text>
<text x="19.9" y="158" transform="rotate(-90 19.9 158)">2</text>
<text x="22.9" y="159.6">C0603</text>
<text x="22.9" y="157">6.3V</text>
<text x="32.6" y="158" transform="rotate(-90 32.6 158)">2</text>
<text x="35.6" y="159.6">C0603</text>
<text x="35.6" y="157">6.3V</text>
<text x="58" y="158" transform="rotate(-90 58 158)">2</text>
<text x="61" y="157">6.3V</text>
<text x="70.7" y="158" transform="rotate(-90 70.7 158)">2</text>
<text x="73.7" y="157">6.3V</text>
<text x="83.4" y="158" transform="rotate(-90 83.4 158)">2</text>
<text x="86.4" y="157">6.3V</text>
<text x="96.1" y="158" transform="rotate(-90 96.1 158)">2</text>
<text x="99.1" y="157">6.3V</text>
<text x="108.8" y="158" transform="rotate(-90 108.8 158)">2</text>
<text x="111.8" y="157">6.3V</text>
<text x="121.5" y="158" transform="rotate(-90 121.5 158)">2</text>
<text x="124.5" y="157">6.3V</text>
<text x="134.2" y="158" transform="rotate(-90 134.2 158)">2</text>
<text x="137.2" y="159.6">C0402</text>
<text x="137.2" y="157">25V</text>
<text x="162.1" y="158" transform="rotate(-90 162.1 158)">2</text>
<text x="165.2" y="159.6">C0603</text>
<text x="165.2" y="157">6.3V</text>
</g>
<g font-size="2.3" fill="#000080">
<text x="68.6" y="14.8">U1000R</text>
<text x="68.6" y="17.3">RK3368H</text>
<text x="226.1" y="12.2">U1000S</text>
<text x="226.1" y="14.8">RK3368H</text>
<text x="33.1" y="27.5">C1001</text>
<text x="45.8" y="27.5">C1000</text>
<text x="137.2" y="27.5">C1004</text>
<text x="149.9" y="27.5">C1002</text>
<text x="162.6" y="27.5">C1003</text>
<text x="33.1" y="30">4.7uF</text>
<text x="45.8" y="30">4.7uF</text>
<text x="137.2" y="30">4.7uF</text>
<text x="149.9" y="30">4.7uF</text>
<text x="162.6" y="30">4.7uF</text>
<text x="22.9" y="113.8">C1005</text>
<text x="35.6" y="113.8">C1006</text>
<text x="48.3" y="113.8">C1007</text>
<text x="61" y="113.8">C1008</text>
<text x="73.7" y="113.8">C1009</text>
<text x="86.4" y="113.8">C1010</text>
<text x="99.1" y="113.8">C1011</text>
<text x="111.8" y="113.8">C1012</text>
<text x="124.5" y="113.8">C1013</text>
<text x="137.2" y="113.8">C1014</text>
<text x="149.9" y="113.8">C1015</text>
<text x="165.2" y="113.8">C1016</text>
<text x="22.9" y="116.4">22uF</text>
<text x="35.6" y="116.4">22uF</text>
<text x="48.3" y="116.4">22uF</text>
<text x="61" y="116.4">22uF</text>
<text x="73.7" y="116.4">22uF</text>
<text x="86.4" y="116.4">100nF</text>
<text x="99.1" y="116.4">100nF</text>
<text x="111.8" y="116.4">100nF</text>
<text x="124.5" y="116.4">100nF</text>
<text x="137.2" y="116.4">100nF</text>
<text x="149.9" y="116.4">10nF</text>
<text x="165.2" y="116.4">22uF</text>
<text x="86.4" y="124">C0402</text>
<text x="99.1" y="124">C0402</text>
<text x="111.8" y="124">C0402</text>
<text x="124.5" y="124">C0402</text>
<text x="137.2" y="124">C0402</text>
<text x="22.9" y="149.4">C1017</text>
<text x="35.6" y="149.4">C1018</text>
<text x="61" y="149.4">C1019</text>
<text x="73.7" y="149.4">C1020</text>
<text x="86.4" y="149.4">C1021</text>
<text x="99.1" y="149.4">C1022</text>
<text x="111.8" y="149.4">C1023</text>
<text x="124.5" y="149.4">C1024</text>
<text x="137.2" y="149.4">C1025</text>
<text x="165.2" y="149.4">C1026</text>
<text x="22.9" y="151.9">22uF</text>
<text x="35.6" y="151.9">10uF</text>
<text x="61" y="151.9">100nF</text>
<text x="73.7" y="151.9">100nF</text>
<text x="86.4" y="151.9">100nF</text>
<text x="99.1" y="151.9">100nF</text>
<text x="111.8" y="151.9">100nF</text>
<text x="124.5" y="151.9">100nF</text>
<text x="137.2" y="151.9">10nF</text>
<text x="165.2" y="151.9">22uF</text>
<text x="61" y="159.6">C0402</text>
<text x="73.7" y="159.6">C0402</text>
<text x="86.4" y="159.6">C0402</text>
<text x="99.1" y="159.6">C0402</text>
<text x="111.8" y="159.6">C0402</text>
<text x="124.5" y="159.6">C0402</text>
</g>
<g font-size="2.3" fill="#004080">
<text x="69.9" y="23.9">LOGIC_VDD</text>
<text x="102.2" y="23.9">CPU_VDD</text>
<text x="227.4" y="21.4">VSS</text>
<text x="227.4" y="23.9">VSS</text>
<text x="253.3" y="21.4">VSS</text>
<text x="253.3" y="23.9">VSS</text>
<text x="69.9" y="26.5">LOGIC_VDD</text>
<text x="69.9" y="29">LOGIC_VDD</text>
<text x="102.2" y="26.5">CPU_VDD</text>
<text x="102.2" y="29">CPU_VDD</text>
<text x="227.4" y="26.5">VSS</text>
<text x="227.4" y="29">VSS</text>
<text x="253.3" y="26.5">VSS</text>
<text x="253.3" y="29">VSS</text>
<text x="69.9" y="31.5">LOGIC_VDD</text>
<text x="69.9" y="34.1">LOGIC_VDD</text>
<text x="102.2" y="31.5">CPU_VDD</text>
<text x="102.2" y="34.1">CPU_VDD</text>
<text x="227.4" y="31.5">VSS</text>
<text x="227.4" y="34.1">VSS</text>
<text x="253.3" y="31.5">VSS</text>
<text x="253.3" y="34.1">VSS</text>
<text x="69.9" y="36.6">LOGIC_VDD</text>
<text x="69.9" y="39.2">LOGIC_VDD</text>
<text x="69.9" y="41.7">LOGIC_VDD</text>
<text x="102.2" y="36.6">CPU_VDD</text>
<text x="102.2" y="39.2">CPU_VDD</text>
<text x="102.2" y="41.7">CPU_VDD</text>
<text x="227.4" y="36.6">VSS</text>
<text x="227.4" y="39.2">VSS</text>
<text x="227.4" y="41.7">VSS</text>
<text x="253.3" y="41.7">VSS</text>
<text x="253.3" y="39.2">VSS</text>
<text x="253.3" y="36.6">VSS</text>
<text x="69.9" y="44.2">LOGIC_VDD</text>
<text x="69.9" y="46.8">LOGIC_VDD</text>
<text x="102.2" y="44.2">CPU_VDD</text>
<text x="102.2" y="46.8">CPU_VDD</text>
<text x="227.4" y="44.2">VSS</text>
<text x="227.4" y="46.8">VSS</text>
<text x="253.3" y="46.8">VSS</text>
<text x="253.3" y="44.2">VSS</text>
<text x="102.2" y="49.3">CPU_VDD</text>
<text x="102.2" y="51.9">CPU_VDD</text>
<text x="227.4" y="49.3">VSS</text>
<text x="227.4" y="51.9">VSS</text>
<text x="253.3" y="51.9">VSS</text>
<text x="253.3" y="49.3">VSS</text>
<text x="69.9" y="56.9">LOGIC_VDD_COM</text>
<text x="102.2" y="54.4">CPU_VDD</text>
<text x="102.2" y="56.9">CPU_VDD</text>
<text x="102.2" y="59.5">CPU_VDD</text>
<text x="227.4" y="54.4">VSS</text>
<text x="227.4" y="56.9">VSS</text>
<text x="227.4" y="59.5">VSS</text>
<text x="253.3" y="59.5">VSS</text>
<text x="253.3" y="56.9">VSS</text>
<text x="253.3" y="54.4">VSS</text>
<text x="102.2" y="62">CPU_VDD</text>
<text x="102.2" y="64.6">CPU_VDD</text>
<text x="227.4" y="62">VSS</text>
<text x="227.4" y="64.6">VSS</text>
<text x="253.3" y="64.6">VSS</text>
<text x="253.3" y="62">VSS</text>
<text x="102.2" y="67.1">CPU_VDD</text>
<text x="102.2" y="69.6">CPU_VDD</text>
<text x="227.4" y="67.1">VSS</text>
<text x="227.4" y="69.6">VSS</text>
<text x="253.3" y="69.6">VSS</text>
<text x="253.3" y="67.1">VSS</text>
<text x="95.6" y="77.3">CPU_VDD_COM</text>
<text x="102.2" y="72.2">CPU_VDD</text>
<text x="227.4" y="72.2">VSS</text>
<text x="227.4" y="74.7">VSS</text>
<text x="227.4" y="77.3">VSS</text>
<text x="253.3" y="77.3">VSS</text>
<text x="253.3" y="74.7">VSS</text>
<text x="253.3" y="72.2">VSS</text>
<text x="227.4" y="79.8">VSS</text>
<text x="227.4" y="82.3">VSS</text>
<text x="253.3" y="82.3">VSS</text>
<text x="253.3" y="79.8">VSS</text>
<text x="227.4" y="84.9">VSS</text>
<text x="227.4" y="87.4">VSS</text>
<text x="227.4" y="90">VSS</text>
<text x="253.3" y="90">VSS</text>
<text x="253.3" y="87.4">VSS</text>
<text x="253.3" y="84.9">VSS</text>
<text x="227.4" y="92.5">VSS</text>
<text x="227.4" y="95">VSS</text>
<text x="253.3" y="95">VSS</text>
<text x="253.3" y="92.5">VSS</text>
<text x="227.4" y="97.6">VSS</text>
<text x="227.4" y="100.1">VSS</text>
<text x="253.3" y="100.1">VSS</text>
<text x="253.3" y="97.6">VSS</text>
<text x="227.4" y="102.7">VSS</text>
<text x="227.4" y="105.2">VSS</text>
<text x="227.4" y="107.7">VSS</text>
<text x="253.3" y="107.7">VSS</text>
<text x="253.3" y="105.2">VSS</text>
<text x="253.3" y="102.7">VSS</text>
<text x="227.4" y="110.3">VSS</text>
<text x="227.4" y="112.8">VSS</text>
<text x="253.3" y="112.8">VSS</text>
<text x="253.3" y="110.3">VSS</text>
<text x="227.4" y="115.4">VSS</text>
<text x="227.4" y="117.9">VSS</text>
<text x="253.3" y="117.9">VSS</text>
<text x="253.3" y="115.4">VSS</text>
<text x="227.4" y="120.4">VSS</text>
<text x="227.4" y="123">VSS</text>
<text x="227.4" y="125.5">VSS</text>
<text x="253.3" y="125.5">VSS</text>
<text x="253.3" y="123">VSS</text>
<text x="253.3" y="120.4">VSS</text>
<text x="227.4" y="128.1">VSS</text>
<text x="227.4" y="130.6">VSS</text>
<text x="253.3" y="130.6">VSS</text>
<text x="253.3" y="128.1">VSS</text>
<text x="227.4" y="133.1">VSS</text>
<text x="227.4" y="135.7">VSS</text>
<text x="253.3" y="135.7">VSS</text>
<text x="253.3" y="133.1">VSS</text>
<text x="227.4" y="138.2">VSS</text>
<text x="227.4" y="140.8">VSS</text>
<text x="227.4" y="143.3">VSS</text>
<text x="251.8" y="138.2">AVSS</text>
<text x="251.8" y="140.8">AVSS</text>
<text x="251.8" y="143.3">AVSS</text>
<text x="227.4" y="145.8">VSS</text>
<text x="227.4" y="148.4">VSS</text>
<text x="251.8" y="145.8">AVSS</text>
<text x="251.8" y="148.4">AVSS</text>
<text x="227.4" y="150.9">VSS</text>
<text x="227.4" y="153.5">VSS</text>
<text x="227.4" y="156">VSS</text>
<text x="251.8" y="150.9">AVSS</text>
<text x="251.8" y="153.5">AVSS</text>
<text x="251.8" y="156">AVSS</text>
</g>
<g font-size="2.3" fill="#f00">
<text x="7.2" y="56.4">[6]</text>
<text x="30.3" y="56.4">VDD_LOG_COM</text>
<text x="137.2" y="76.8">VDD_CPU_COM</text>
<text x="175.6" y="76.8">[6]</text>
</g>
<g font-size="2.3" fill="#0f0">
<text x="165.2" y="126.5">DNP</text>
<text x="165.2" y="162.1">DNP</text>
</g>
<g font-size="1.8">
<text x="31.8" y="1.9">5</text>
<text x="90.1" y="1.9">4</text>
<text x="148.5" y="1.9">3</text>
<text x="206.9" y="1.9">2</text>
<text x="265.2" y="1.9">1</text>
<text x=".7" y="29.8">D</text>
<text x="295.1" y="29.8">D</text>
<text x=".7" y="81">C</text>
<text x="295.1" y="81">C</text>
<text x=".7" y="132.1">B</text>
<text x="295.1" y="132.1">B</text>
<text x=".7" y="183.3">A</text>
<text x="295.1" y="183.3">A</text>
<text x="222.3" y="202.3">Date:</text>
<text x="236" y="202.3">Tuesday, April 03, 2018</text>
<text x="281.7" y="202.3">V1.0</text>
<text x="31.8" y="209.2">5</text>
<text x="90.1" y="209.2">4</text>
<text x="148.5" y="209.2">3</text>
<text x="206.9" y="209.2">2</text>
<text x="222.3" y="205.8">Designed by:</text>
<text x="236.3" y="205.8">wjx</text>
<text x="265.2" y="209.2">1</text>
<text x="272.9" y="205.8">Sheet:</text>
<text x="282.5" y="205.8">7</text>
<text x="285.8" y="205.8">of</text>
<text x="288.6" y="205.8">27</text>
</g>
<text font-size="1.7" x="273.1" y="202.2">Rev:</text>
</svg>
